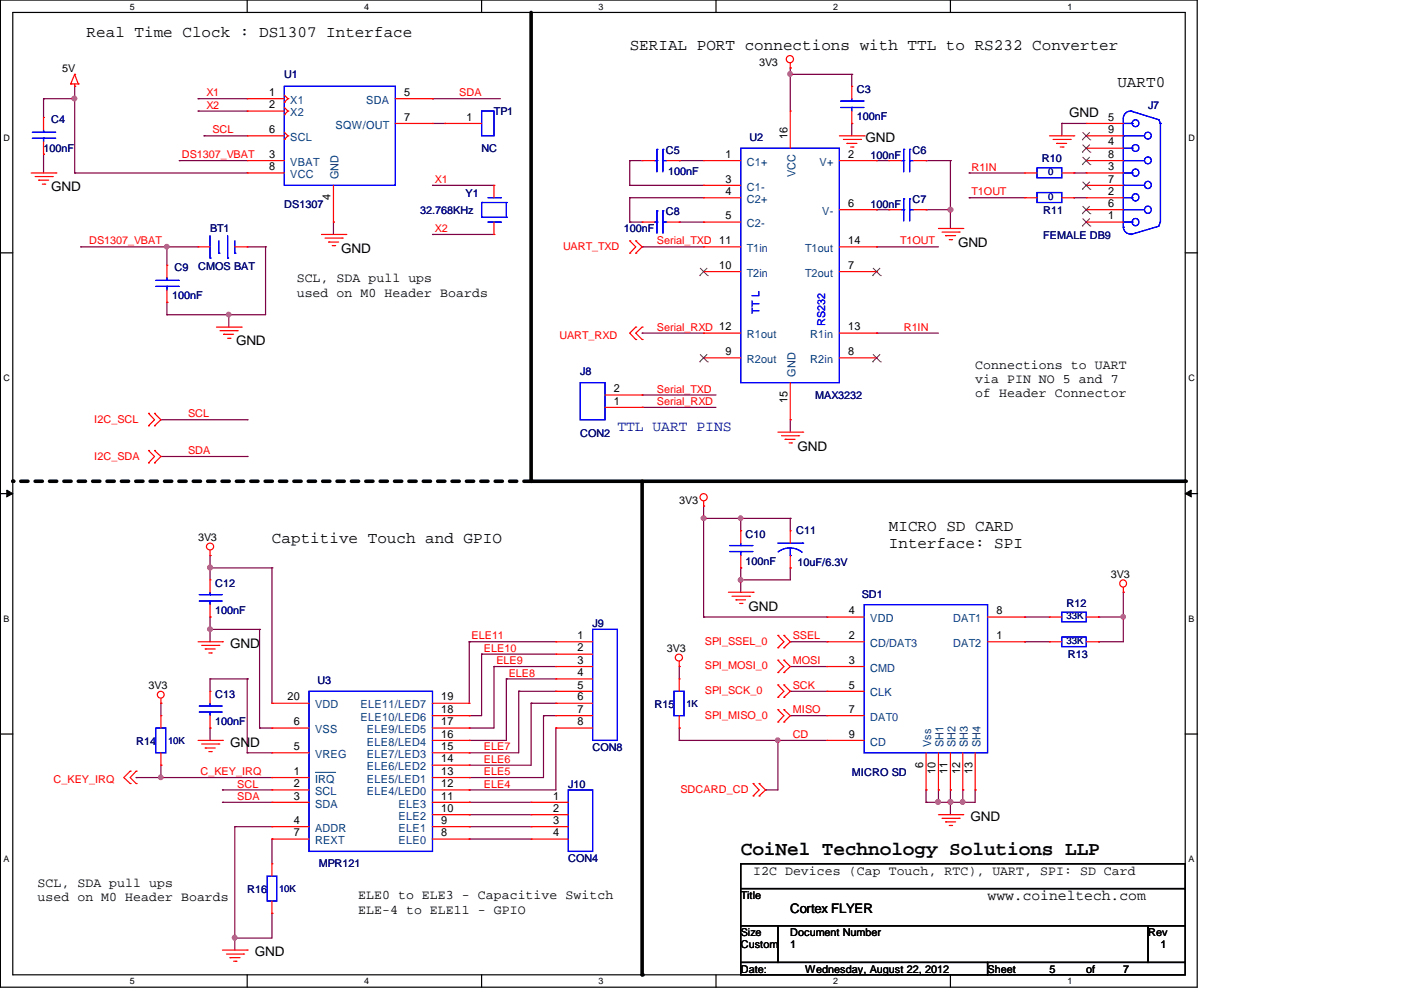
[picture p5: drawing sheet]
<svg xmlns="http://www.w3.org/2000/svg" width="297mm" height="210mm" viewBox="0 0 297 210" stroke-linecap="round" stroke-linejoin="round" font-family="sans-serif">
<path d="M.1 0h253.7v209.3h-253.7zM2.7 2.6h248.6v204.1h-248.6z" fill="none" stroke="#000" stroke-width=".25"/>
<g fill="#fff">
<path d="M27.5 .4h.9v2h-.9z"/>
<path d="M27.5 207h.9v2.1h-.9z"/>
</g>
<path d="M52.4 0v2.6M52.4 206.7v2.6" fill="none" stroke="#000" stroke-width=".25"/>
<g fill="#fff">
<path d="M77.2 .4h.9v2h-.9z"/>
<path d="M77.2 207h.9v2.1h-.9z"/>
</g>
<path d="M102.1 0v2.6M102.1 206.7v2.6" fill="none" stroke="#000" stroke-width=".25"/>
<g fill="#fff">
<path d="M126.9 .4h.9v2h-.9z"/>
<path d="M126.9 207h.9v2.1h-.9z"/>
</g>
<path d="M151.8 0v2.6M151.8 206.7v2.6" fill="none" stroke="#000" stroke-width=".25"/>
<g fill="#fff">
<path d="M176.6 .4h.9v2h-.9z"/>
<path d="M176.6 207h.9v2.1h-.9z"/>
</g>
<path d="M201.5 0v2.6M201.5 206.7v2.6" fill="none" stroke="#000" stroke-width=".25"/>
<g fill="#fff">
<path d="M226.3 .4h.9v2h-.9z"/>
<path d="M226.3 207h.9v2.1h-.9z"/>
<path d="M.8 28.1h1.2v2.1h-1.2z"/>
<path d="M252 28.1h1.2v2.1h-1.2z"/>
<path d="M.8 79.1h1.2v2h-1.2z"/>
<path d="M252 79.1h1.2v2h-1.2z"/>
</g>
<path d="M.1 53.6h2.6M251.3 53.6h2.6" fill="none" stroke="#000" stroke-width=".25"/>
<g fill="#fff">
<path d="M.8 130.1h1.1v2.1h-1.1z"/>
<path d="M252 130.1h1.2v2.1h-1.2z"/>
</g>
<path d="M.1 104.7h2.6M251.3 104.7h2.6" fill="none" stroke="#000" stroke-width=".25"/>
<path d="M1.4 103.9l1.3 .8-1.3 .6zM251.3 104.7l1.3-.8v1.4z" fill="#000" stroke="#000" stroke-width=".21"/>
<g fill="#fff">
<path d="M.8 181.1h1.1v2h-1.1z"/>
<path d="M252 181.1h1.2v2h-1.2z"/>
</g>
<path d="M.1 155.6h2.6M251.3 155.6h2.6M157.1 183.1h94.2v5.3h-94.2zM157.1 188.4h94.2v7.9h-94.2zM157.1 196.3h7.8v7.8h-7.8zM164.9 196.3h78.5v7.8h-78.5zM243.4 196.3h7.9v7.8h-7.9zM157.1 204.1h52.3v2.6h-52.3zM209.4 204.1h41.9v2.6h-41.9z" fill="none" stroke="#000" stroke-width=".25"/>
<path d="M112.6 2.6v99.4h138.7M136.1 102v104.7" fill="none" stroke="#000" stroke-width=".76"/>
<g fill="#000">
<circle cx="112.6" cy="102" r=".38"/>
<circle cx="251.3" cy="102" r=".38"/>
<circle cx="136.1" cy="206.7" r=".38"/>
</g>
<path d="M112.6 102h-109.9" fill="none" stroke="#000" stroke-width=".76" stroke-dasharray="1.5 1.5"/>
<circle cx="2.7" cy="102" r=".38" fill="#000" stroke-dasharray="1.5 1.5"/>
<g fill="none" stroke="#800040" stroke-width=".25">
<path d="M15.8 18.3h.1M15.8 18.3v18.4M167.6 15.8h.1M167.6 14.4h.1M167.6 14.4v9.2M167.6 15.8h13M180.6 15.8h.1M180.6 15.8v2.5M9.2 32.7h.1M9.2 20.9h.1M9.2 20.9v4M9.2 32.7v4"/>
<path d="M9.2 20.9h6.6M15.8 36.7h.1M15.8 20.9h.1M15.8 36.7h36.6M38 34.1h.1M38 34.1h14.4M42 20.9h.1M42 23.6h.1M42 20.9h10.4M42 23.6h10.4M43.3 28.8h.1M43.3 28.8h9.1"/>
<path d="M91.7 39.3h.1M91.7 20.9h.1M91.7 39.3h13M91.7 26.2h2.6M91.7 20.9h14.4M94.3 26.2h.1M133.5 39.3h.1M133.5 34.1h.1M133.5 39.3h15.7M133.5 34.1v5.2M133.5 34.1h2.6M144 34.1h.1"/>
<path d="M144 34.1h5.2M180.6 26.2h.1M180.6 26.2v2.6M185.8 34.1h.1M185.8 34.1h2.7M196.3 34.1h.1M196.3 34.1h5.2M201.5 34.1h.1M201.5 34.1v14.3M205.5 36.7h.1M205.5 36.7h11.8M225.1 26.2h.1"/>
<path d="M225.1 26.2v2.6M225.1 26.2h5.2M227.7 36.7h.1M227.7 36.7h2.6M17.1 52.3h.1M17.1 52.3h24.9M35.4 52.3h.1M35.4 52.3v3.9M52.4 52.3h.1M52.4 52.3h3.9M56.3 52.3h.1M56.3 52.3v14.4h-20.9"/>
<path d="M70.7 47.1h.1M70.7 47.1v2.6M91.7 49.7h.1M91.7 49.7h13M133.5 41.9h.1M133.5 47.1h.1M133.5 41.9h15.7M133.5 41.9v5.2M133.5 47.1h2.6M136.1 52.3h.1M136.1 52.3h13.1M144 47.1h.1"/>
<path d="M144 47.1h5.2M185.8 44.5h.1M185.8 52.3h.1M185.8 44.5h2.7M185.8 52.3h13.2M196.3 44.5h.1M196.3 44.5h5.2M201.5 44.5h.1M205.5 41.9h.1M205.5 41.9h11.8M227.7 41.9h.1M227.7 41.9h2.6"/>
<path d="M35.4 64.1h.1M35.4 66.7h.1M35.4 64.1v2.6M48.5 66.7h.1M48.5 66.7v2.7M136.1 70.6h.1M136.1 70.6h13.1M185.8 70.6h.1M185.8 70.6h13.2M34.1 89h18.3M34.1 96.8h18.3M52.4 89h.1"/>
<path d="M52.4 96.8h.1M136.1 86.4h.1M136.1 83.7h.1M136.1 86.4h15.7M136.1 83.7h15.7M167.6 89h.1M167.6 89v2.6M44.5 117.8h.1M44.5 117.8v5.2M149.2 109.9h.1M149.2 107.3h.1M149.2 109.9h18.4"/>
<path d="M149.2 107.3v23.5M157.1 109.9h.1M157.1 109.9v2.6M167.6 109.9h.1M167.6 109.9v2.6M44.5 120.4h.1M44.5 133.4h.1M44.5 130.8h.1M44.5 130.8v5.3M44.5 133.4h10.5M44.5 120.4h13.2M55 133.4h.1"/>
<path d="M55 133.4v21M57.7 120.4h.1M57.7 120.4v28.7M99.5 136.1h.1M99.5 136.1h18.4M99.5 136.1v13M102.1 138.7h.1M102.1 138.7v13h-2.6M102.1 138.7h15.8M149.2 130.8h.1M149.2 130.8h26.1M157.1 123h.1"/>
<path d="M157.1 120.4h.1M157.1 120.4v5.2M167.6 120.4h.1M167.6 136.1h.1M167.6 120.4v2.6h-10.5M167.6 136.1h7.7M217.3 130.8h.1M217.3 136.1h.1M217.3 130.8h5.2M217.3 136.1h5.2M232.9 130.8h.1M232.9 136.1h.1"/>
<path d="M232.9 130.8h5.3M238.2 125.6h.1M238.2 130.8h.1M238.2 125.6v10.5h-5.3M34.1 149.1h.1M34.1 149.1v2.6M44.5 154.4h.1M44.5 143.9h.1M44.5 143.9v2.7M44.5 154.4v2.6M44.5 143.9h7.9M52.4 143.9h.1"/>
<path d="M52.4 159.6h.1M52.4 143.9v15.7M52.4 159.6h5.3M55 154.4h.1M55 154.4h2.7M99.5 159.6h.1M99.5 157h.1M99.5 154.4h.1M99.5 151.7h.1M104.7 141.3h.1M104.7 141.3h13.2M104.7 141.3v13.1h-5.2"/>
<path d="M107.4 143.9h.1M107.4 143.9v13.1h-7.9M107.4 143.9h10.5M110 146.6h.1M110 146.6h7.9M110 146.6v13h-10.5M112.6 149.1h.1M112.6 149.1h5.3M112.6 149.1v13.1h-13.1M115.2 151.7h.1M115.2 151.7h2.7M115.2 151.7v13.2h-15.7"/>
<path d="M117.9 154.4h.1M117.9 154.4v13.1h-18.4M144 154.4h.1M144 141.3h.1M144 157h.1M144 141.3v2.6M144 154.4v2.6M144 157h31.3M164.9 157h.1M164.9 157v10.5h-2.6M167.6 141.3h.1M167.6 146.6h.1"/>
<path d="M167.6 151.7h.1M167.6 141.3h7.7M167.6 146.6h7.7M167.6 151.7h7.7M28.9 164.9h.1M28.9 164.9h28.8M34.1 164.9h.1M34.1 162.2h.1M34.1 162.2v2.7M47.2 167.5h.1M47.2 170.1h.1M47.2 170.1h10.5"/>
<path d="M47.2 167.5h10.5M49.8 175.3h.1M49.8 175.3h7.9M49.8 175.3v26.1M57.7 177.9h.1M57.7 177.9v5.2M99.5 170.1h.1M99.5 172.7h.1M99.5 175.3h.1M99.5 177.9h.1M99.5 167.5h.1M99.5 164.9h.1"/>
<path d="M99.5 162.2h.1M99.5 170.1h13.1M99.5 175.3h13.1M99.5 172.7h13.1M99.5 177.9h13.1M162.3 167.5h.1M196.3 170.1h.1M196.3 167.5h.1M196.3 167.5v2.6M199 167.5h.1M199 170.1h.1M199 167.5v2.6"/>
<path d="M201.5 170.1h.1M201.5 167.5h.1M201.5 167.5v5.2M204.1 170.1h.1M204.1 167.5h.1M204.1 167.5v2.6M206.8 167.5h.1M206.8 167.5v2.6h-10.5M49.8 198.9h.1M57.7 193.6h.1M57.7 193.6v5.3h-7.9"/>
</g>
<g fill="#f0f" stroke="#f0f" stroke-width=".25">
<circle cx="157" cy="123" r=".49"/>
<circle cx="164.9" cy="156.9" r=".47"/>
<circle cx="238.1" cy="130.8" r=".47"/>
<circle cx="204.1" cy="170" r=".49"/>
<circle cx="201.5" cy="170" r=".51"/>
<circle cx="149.2" cy="109.9" r=".49"/>
<circle cx="157" cy="109.9" r=".47"/>
<circle cx="167.5" cy="15.7" r=".49"/>
<circle cx="201.5" cy="44.5" r=".51"/>
<circle cx="35.3" cy="52.3" r=".47"/>
<circle cx="48.5" cy="66.7" r=".47"/>
<circle cx="198.9" cy="170" r=".51"/>
<circle cx="15.8" cy="20.9" r=".49"/>
<circle cx="44.5" cy="120.3" r=".51"/>
<circle cx="44.6" cy="133.4" r=".49"/>
<circle cx="34.1" cy="164.8" r=".47"/>
<circle cx="49.7" cy="198.8" r=".49"/>
</g>
<g fill="none" stroke="#f00" stroke-width=".25">
<path d="M15 17.8h.1M15 17.8h1.6M15.8 18.3h.1M15.8 15.8h.1M15.8 17.8v.5M15.8 15.8l-.8 2M15.8 15.8l.8 2M16.6 17.8h.1M167.6 14.4h.1M167.6 13.4v1M180.6 18.3h.1M180.6 18.3v2.6"/>
<path d="M6.6 36.7h5.3M7.5 37.4h3.6M8.2 38.2h.1M8.2 38.2h2.1M9 39h.5M9.2 24.9h.1M9.2 32.7h.1M9.2 24.9v2.6M9.2 30.1v2.6M9.5 39h.1M11.1 37.4h.1M11.9 36.7h.1"/>
<path d="M52.4 20.9h.1M52.4 23.6h.1M52.4 28.8h.1M52.4 34.1h.1M52.4 36.7h.1M52.4 28.8h7.9M52.4 36.7h7.9M52.4 34.1h7.9M52.4 20.9h7.9M52.4 23.6h7.9M60.3 21.7h.1M60.3 24.3h.1"/>
<path d="M60.3 29.6h.1M60.3 20.2l.7 .7M60.3 22.8l.7 .8M60.3 28l.7 .8M61 20.9h.1M61 23.6h.1M61 28.8h.1M61 20.9l-.7 .8M61 23.6l-.7 .7M61 28.8l-.7 .8M70.7 39.3v7.8M83.8 26.2h7.9"/>
<path d="M83.8 20.9h7.9M91.7 26.2h.1M91.7 20.9h.1M94.3 26.2h.1M94.3 26.2h7.8M104.7 39.3h.1M104.7 39.3v2.6M136.1 34.1h.1M136.1 34.1h2.7M141.4 34.1h2.6M144 34.1h.1M149.2 34.1h.1"/>
<path d="M149.2 39.3h.1M149.2 34.1h7.9M149.2 39.3h7.9M167.6 23.6h.1M167.6 23.6v7.8M178 28.8h5.2M178 34.1h7.8M178.8 29.6h3.7M179.6 30.4h.1M179.6 30.4h2.1M180.3 31.2h.5M180.6 26.2h.1"/>
<path d="M180.6 23.6v2.6M180.8 31.2h.1M182.5 29.6h.1M183.2 28.8h.1M185.8 34.1h.1M188.5 34.1h.1M188.5 34.1h2.6M193.7 34.1h2.6M196.3 34.1h.1M217.3 36.7h.1M217.3 36.7h2.6M222.5 28.8h5.2"/>
<path d="M223.3 29.6h3.6M224 30.4h.1M224 30.4h2.1M224.8 31.2h.6M225.1 36.7h2.6M225.4 31.2h.1M226.9 29.6h.1M227.7 28.8h.1M227.7 36.7h.1M230.3 26.2h.1M230.3 28.8h.1M230.3 31.4h.1"/>
<path d="M230.3 34.1h.1M230.3 36.7h.1M230.3 39.3h.1M230.3 28.8h7.9M230.3 36.7h7.9M230.3 26.2h7.9M230.3 31.4h7.9M230.3 34.1h7.9M230.3 39.3h7.9M35.4 56.2h.1M35.4 56.2v2.7M42 52.3h.1"/>
<path d="M42 52.3h2.5M49.8 52.3h2.6M52.4 52.3h.1M68.2 49.7h5.1M68.9 50.5h3.7M69.7 51.3h.1M69.7 51.3h2.1M70.4 52.1h.6M70.7 47.1h.1M71 52.1h.1M72.6 50.5h.1M73.3 49.7h.1"/>
<path d="M104.7 49.7h.1M104.7 47.1v2.6M133.5 51.1h.1M133.5 53.7h.1M133.5 51.1l1.3 1.2-1.3 1.4M134.8 53.7h.1M134.8 51.1h.1M134.8 51.1l1.3 1.2-1.3 1.4M136.1 47.1h.1M136.1 47.1h2.7M141.4 47.1h2.6M144 47.1h.1"/>
<path d="M149.2 41.9h.1M149.2 47.1h.1M149.2 52.3h.1M149.2 57.6h.1M149.2 41.9h7.9M149.2 47.1h7.9M149.2 52.3h7.9M149.2 57.6h7.9M178 44.5h7.8M178 52.3h7.8M178 57.6h7.8M185.8 44.5h.1"/>
<path d="M185.8 52.3h.1M185.8 57.6h.1M188.5 44.5h.1M188.5 44.5h2.6M193.7 44.5h2.6M196.3 44.5h.1M199 48.4h5.1M199.7 49.2h3.7M200.5 50h.1M200.5 50h2.1M201.3 50.8h.5M201.8 50.8h.1"/>
<path d="M203.4 49.2h.1M204.1 48.4h.1M217.3 41.9h.1M217.3 41.9h2.6M225.1 41.9h2.6M227.7 41.9h.1M230.3 41.9h.1M230.3 44.5h.1M230.3 47.1h.1M230.3 41.9h7.9M230.3 44.5h7.9M230.3 47.1h7.9"/>
<path d="M35.4 64.1h.1M35.4 61.5v2.6M45.9 69.4h5.2M46.7 70.1h3.6M47.4 70.9h.1M47.4 70.9h2.1M48.3 71.7h.5M48.8 71.7h.1M50.3 70.1h.1M51.1 69.4h.1M134.8 69.4h.1M134.8 72h.1"/>
<path d="M134.8 69.4l-1.3 1.2 1.3 1.4M136.1 69.4h.1M136.1 72h.1M136.1 69.4l-1.3 1.2 1.3 1.4M149.2 70.6h.1M149.2 75.9h.1M149.2 70.6h7.9M149.2 75.9h7.9M178 70.6h7.8M178 75.9h7.8M185.8 70.6h.1M185.8 75.9h.1"/>
<path d="M31.5 87.6h.1M31.5 90.3h.1M31.5 95.5h.1M31.5 98.1h.1M31.5 87.6l1.3 1.4-1.3 1.3M31.5 95.5l1.3 1.3-1.3 1.3M32.8 90.3h.1M32.8 87.6h.1M32.8 98.1h.1M32.8 95.5h.1M32.8 87.6l1.3 1.4-1.3 1.3M32.8 95.5l1.3 1.3-1.3 1.3"/>
<path d="M128.3 86.4h7.8M128.3 83.7h7.8M136.1 86.4h.1M136.1 83.7h.1M164.9 91.6h5.3M165.7 92.4h3.6M166.5 93.1h.1M166.5 93.1h2.1M167.3 93.9h.5M167.6 89h.1M167.6 81.1v7.9M167.8 93.9h.1"/>
<path d="M169.3 92.4h.1M170.2 91.6h.1M44.5 117.8h.1M44.5 116.7v1.1M149.2 107.3h.1M149.2 106.3v1M157.1 112.5h.1M157.1 112.5v2.7M157.1 117.8v2.6M167.6 112.5h.1M167.6 112.5v2.7M167.6 117.8v2.6"/>
<path d="M42 136.1h5.2M42.8 136.8h3.6M43.5 137.6h.1M43.5 137.6h2.1M44.3 138.4h.5M44.5 123h.1M44.5 130.8h.1M44.5 123v2.6M44.5 128.2v2.6M44.8 138.4h.1M46.4 136.8h.1M47.2 136.1h.1"/>
<path d="M117.9 136.1h.1M117.9 138.7h.1M117.9 136.1h7.7M117.9 138.7h7.7M154.4 125.6h5.3M155.2 126.4h3.7M156 127.2h.1M156 127.2h2.1M156.8 127.9h.5M157.1 120.4h.1M157.3 127.9h.1M158.9 126.4h.1"/>
<path d="M159.7 125.6h.1M164.9 134.7h.1M164.9 137.3h.1M164.9 140h.1M164.9 134.7l1.3 1.4-1.3 1.2M164.9 140l1.3 1.3-1.3 1.3M166.2 137.3h.1M166.2 134.7h.1M166.2 140h.1M166.2 134.7l1.4 1.4-1.4 1.2M166.2 140l1.4 1.3-1.4 1.3M167.6 120.4h.1"/>
<path d="M175.3 136.1h.1M175.3 130.8h.1M175.3 136.1h7.9M175.3 130.8h7.9M209.4 136.1h7.9M209.4 130.8h7.9M217.3 130.8h.1M217.3 136.1h.1M222.5 136.1h.1M222.5 130.8h.1M222.5 136.1h2.6M222.5 130.8h2.6"/>
<path d="M230.3 136.1h2.6M230.3 130.8h2.6M232.9 136.1h.1M232.9 130.8h.1M238.2 125.6h.1M238.2 124.6v1M34.1 149.1h.1M34.1 151.7h.1M34.1 148.1v1M34.1 151.7v2.7M34.1 159.6v2.6M42 157h5.2"/>
<path d="M42.8 157.7h3.6M43.5 158.6h.1M43.5 158.6h2.1M44.3 159.4h.5M44.5 146.6h.1M44.5 154.4h.1M44.5 146.6v2.5M44.5 151.7v2.7M44.8 159.4h.1M46.4 157.7h.1M47.2 157h.1M57.7 149.1h.1"/>
<path d="M57.7 154.4h.1M57.7 159.6h.1M57.7 149.1h7.8M57.7 154.4h7.8M57.7 159.6h7.8M91.7 157h7.8M91.7 149.1h7.8M91.7 154.4h7.8M91.7 159.6h7.8M91.7 151.7h7.8M99.5 159.6h.1M99.5 157h.1"/>
<path d="M99.5 154.4h.1M99.5 151.7h.1M99.5 149.1h.1M117.9 141.3h.1M117.9 143.9h.1M117.9 146.6h.1M117.9 149.1h.1M117.9 151.7h.1M117.9 154.4h.1M117.9 149.1h7.7M117.9 154.4h7.7M117.9 151.7h7.7"/>
<path d="M117.9 141.3h7.7M117.9 146.6h7.7M117.9 143.9h7.7M144 141.3h.1M144 154.4h.1M144 143.9h.1M144 140.2v1.1M144 143.9v2.7M144 151.7v2.7M164.9 142.6h.1M164.9 145.2h.1M164.9 147.8h.1"/>
<path d="M164.9 150.5h.1M164.9 153.1h.1M164.9 145.2l1.3 1.4-1.3 1.2M164.9 150.5l1.3 1.2-1.3 1.4M166.2 142.6h.1M166.2 147.8h.1M166.2 145.2h.1M166.2 153.1h.1M166.2 150.5h.1M166.2 145.2l1.4 1.4-1.4 1.2M166.2 150.5l1.4 1.2-1.4 1.4M175.3 141.3h.1"/>
<path d="M175.3 146.6h.1M175.3 151.7h.1M175.3 157h.1M175.3 157h7.9M175.3 151.7h7.9M175.3 141.3h7.9M175.3 146.6h7.9M196.3 159.6v7.9M199 159.6v7.9M201.5 159.6v7.9M204.1 159.6v7.9M206.8 159.6v7.9"/>
<path d="M27.6 163.5h.1M27.6 166.1h.1M27.6 163.5l-1.4 1.4 1.4 1.2M28.9 163.5h.1M28.9 166.1h.1M28.9 163.5l-1.3 1.4 1.3 1.2M34.1 162.2h.1M57.7 164.9h.1M57.7 167.5h.1M57.7 170.1h.1M57.7 175.3h.1M57.7 177.9h.1"/>
<path d="M57.7 164.9h7.8M57.7 167.5h7.8M57.7 170.1h7.8M57.7 175.3h7.8M57.7 177.9h7.8M91.7 172.7h7.8M91.7 164.9h7.8M91.7 167.5h7.8M91.7 170.1h7.8M91.7 175.3h7.8M91.7 177.9h7.8M91.7 162.2h7.8"/>
<path d="M99.5 177.9h.1M99.5 175.3h.1M99.5 170.1h.1M99.5 172.7h.1M99.5 167.5h.1M99.5 164.9h.1M99.5 162.2h.1M112.6 170.1h.1M112.6 172.7h.1M112.6 175.3h.1M112.6 177.9h.1M112.6 172.7h7.9"/>
<path d="M112.6 170.1h7.9M112.6 175.3h7.9M112.6 177.9h7.9M159.7 166.1h.1M159.7 168.8h.1M159.7 166.1l1.3 1.4-1.3 1.3M161 168.8h.1M161 166.1h.1M161 166.1l1.3 1.4-1.3 1.3M196.3 167.5h.1M199 167.5h.1M199 172.7h5.1"/>
<path d="M199.7 173.5h3.7M200.5 174.3h.1M200.5 174.3h2.1M201.3 175h.5M201.5 167.5h.1M201.8 175h.1M203.4 173.5h.1M204.1 172.7h.1M204.1 167.5h.1M206.8 167.5h.1M57.7 193.6h.1M57.7 183.1h.1"/>
<path d="M57.7 183.1v2.7M57.7 191v2.6M47.2 201.4h5.2M48 202.3h3.6M48.8 203h.1M48.8 203h2.1M49.5 203.8h.5M50 203.8h.1M51.6 202.3h.1M52.4 201.4h.1"/>
<circle cx="167.5" cy="12.5" r=".76"/>
<circle cx="44.6" cy="115.9" r=".75"/>
<circle cx="149.2" cy="105.4" r=".76"/>
<circle cx="144" cy="139.4" r=".75"/>
<circle cx="238.1" cy="123.7" r=".74"/>
<circle cx="34.1" cy="147.3" r=".72"/>
</g>
<g fill="none" stroke="#00f" stroke-width=".25">
<path d="M60.3 18.3h23.5v21h-23.5zM6.9 29.3h4.7M6.9 28h4.7M9.2 28h.1M9.2 29.3h.1M9.2 27.5v.5M9.2 29.3v.8M11.6 29.3h.1M11.6 28h.1M102.1 23.6h2.6v5.2h-2.6zM138.8 34.1h.5M139.3 34.1h.1"/>
<path d="M139.3 31.7h.1M139.3 31.7v4.7M140.5 31.7h.1M140.5 34.1h.1M140.5 34.1h.9M140.5 31.7v4.7M157.1 31.4h20.9v49.7h-20.9zM178.2 22.8h4.8M178.2 21.4h4.8M180.6 21.4h.1M180.6 22.8h.1M180.6 20.9v.5"/>
<path d="M180.6 22.8v.8M183 22.8h.1M183 21.4h.1M191.1 34.1h.5M191.6 34.1h.1M191.6 31.7h.1M191.6 31.7v4.7M192.9 31.7h.1M192.9 34.1h.1M192.9 34.1h.8M192.9 31.7v4.7M219.9 35.6h5.2v2.1h-5.2z"/>
<path d="M238.2 28.8h.1M238.2 34.1h.1M238.2 39.3h.1M238.2 26.2h1.8M238.2 28.8h4.5M238.2 31.4h1.8M238.2 34.1h4.5M238.2 36.7h1.8M238.2 39.3h4.5M239.8 23.6h.1M239.8 23.6a1.53 1.53 0 0 0-1.6 1.6v23M239.8 23.6l6 1.8"/>
<path d="M240 26.2h.1M240 31.4h.1M240 36.7h.1M245.7 25.5l.3 .7M246 26.2h.1M246 26.2v20.9M33 59.5h4.8M35.4 59.5h.1M35.4 58.9v.6M37.8 59.5h.1M44.5 54.7h.1M44.5 50v4.7"/>
<path d="M46.4 53.7h.1M46.4 51.1v2.6M48.3 54.7h.1M48.3 50v4.7M49.8 53.7h.1M49.8 51.1v2.6M102.1 42.9h.1M102.1 46.1h.1M102.1 46.1h5.3M102.1 42.9h5.3M102.1 42.9v3.2M103.5 41.9h2.6"/>
<path d="M103.5 47.1h2.6M106.1 47.1h.1M106.1 41.9h.1M107.4 46.1h.1M107.4 42.9h.1M107.4 42.9v3.2M138.8 47.1h.5M139.3 47.1h.1M139.3 44.7h.1M139.3 44.7v4.8M140.5 44.7h.1M140.5 47.1h.1"/>
<path d="M140.5 47.1h.9M140.5 44.7v4.8M191.1 44.5h.5M191.6 44.5h.1M191.6 42.2h.1M191.6 42.2v4.6M192.9 42.2h.1M192.9 44.5h.1M192.9 44.5h.8M192.9 42.2v4.6M219.9 40.8h5.2v2.1h-5.2zM238.2 44.5h.1"/>
<path d="M238.2 48.2h.1M238.2 48.2a1.53 1.53 0 0 0 1.6 1.4M238.2 41.9h1.8M238.2 44.5h4.5M238.2 47.1h1.8M239.8 49.7h.1M240 41.9h.1M240 47.1h.1M245.8 47.9l-6 1.8M246 47.1l-.3 .7M33 60.7h4.8M35.4 60.7h.1"/>
<path d="M35.4 60.7v.8M37.8 60.7h.1M123 81.1h5.3v7.9h-5.3zM154.7 116.9h4.7M154.7 115.7h4.7M157.1 115.7h.1M157.1 116.9h.1M157.1 115.2v.5M157.1 116.9v.9M159.4 116.9h.1M159.4 115.7h.1M164.9 115.2h5.3"/>
<path d="M167.6 117.8h.1M167.6 116.2l1.5 .3 1 .6M167.6 116.2l-1.2 .1-1.4 .7M167.6 116.2v1.6M170.2 115.2h.1M42.2 127.4h4.7M42.2 126.1h4.7M44.5 126.1h.1M44.5 127.4h.1M44.5 125.6v.5M44.5 127.4v.8M46.9 127.4h.1"/>
<path d="M46.9 126.1h.1M125.6 133.4h5.3v23.6h-5.3zM183.2 128.2h26.2v31.4h-26.2zM225.1 135.1h5.2v2h-5.2zM225.1 129.8h5.2v2h-5.2zM33 154.4h2.1v5.2h-2.1zM42.2 151h4.7M42.2 149.7h4.7M44.5 149.7h.1M44.5 151h.1M44.5 149.1v.6M44.5 151v.7"/>
<path d="M46.9 151h.1M46.9 149.7h.1M65.5 146.6h26.2v33.9h-26.2zM142.9 146.6h2.1v5.1h-2.1zM120.5 167.5h5.1v13h-5.1zM56.6 185.8h2.1v5.2h-2.1z"/>
<circle cx="240.7" cy="36.6" r=".74"/>
<circle cx="240.7" cy="26.1" r=".72"/>
<circle cx="240.7" cy="31.4" r=".72"/>
<circle cx="243.4" cy="39.2" r=".74"/>
<circle cx="243.4" cy="28.8" r=".72"/>
<circle cx="243.4" cy="34" r=".72"/>
<circle cx="240.7" cy="41.8" r=".74"/>
<circle cx="240.7" cy="47.1" r=".74"/>
<circle cx="243.4" cy="44.5" r=".74"/>
</g>
<g fill="none" stroke="#804000" stroke-width=".21">
<path d="M229.4 29.6h.1M229.4 32.3h.1M229.4 34.9h.1M229.5 28l1.6 1.6M229.5 30.7l1.6 1.6M229.5 33.3l1.6 1.6M229.5 38.5l1.6 1.6M231.1 28l-1.7 1.6M231.1 30.7l-1.7 1.6M231.1 33.3l-1.7 1.6M231.1 38.5l-1.7 1.6M231.1 29.6h.1"/>
<path d="M231.1 32.3h.1M231.1 34.9h.1M148.3 58.4h.1M148.4 56.8l1.6 1.6M149.9 56.8l-1.6 1.6M150 58.4h.1M185 58.4h.1M185.1 56.8l1.6 1.6M186.6 56.8l-1.6 1.6M186.7 58.4h.1M229.4 40.1h.1M229.4 45.3h.1"/>
<path d="M229.4 47.9h.1M229.5 43.7l1.6 1.6M229.5 46.3l1.6 1.6M231.1 43.7l-1.7 1.6M231.1 46.3l-1.7 1.6M231.1 40.1h.1M231.1 45.3h.1M231.1 47.9h.1M148.3 76.7h.1M148.4 75.1l1.6 1.6M149.9 75.1l-1.6 1.6M150 76.7h.1"/>
<path d="M185 76.7h.1M185.1 75.1l1.6 1.6M186.6 75.1l-1.6 1.6M186.7 76.7h.1"/>
</g>
<path d="M66.8 163.8h4.2M71 163.8h.1" fill="none" stroke="#004080" stroke-width=".21"/>
<text font-size="4.1" x="157.1" y="181.3">CoiNel Technology Solutions LLP</text>
<g font-size="3.4">
<text x="18.4" y="7.9">Real Time Clock : DS1307 Interface</text>
<text x="133.5" y="10.5">SERIAL PORT connections with TTL to RS232 Converter</text>
<text x="236.9" y="18.4">UART0</text>
<text x="188.5" y="112.5">MICRO SD CARD</text>
<text x="57.7" y="115.2">Captitive Touch and GPIO</text>
<text x="188.5" y="116.1">Interface: SPI</text>
</g>
<text font-size="3.1" fill="#000080" x="130.9" y="91.5">TTL UART PINS</text>
<text font-size="3.1" x="209.4" y="190.9">www.coineltech.com</text>
<g font-size="2.8">
<text x="226.7" y="24.9">GND</text>
<text x="183.5" y="30.2">GND</text>
<text x="10.8" y="40.6">GND</text>
<text x="72.3" y="53.7">GND</text>
<text x="203.1" y="52.3">GND</text>
<text x="62.9" y="59.9">SCL, SDA pull ups</text>
<text x="62.9" y="62.9">used on M0 Header Boards</text>
<text x="50" y="73.3">GND</text>
<text x="206.8" y="78.2">Connections to UART</text>
<text x="206.8" y="81.2">via PIN NO 5 and 7</text>
<text x="206.8" y="84.3">of Header Connector</text>
<text x="169.1" y="95.5">GND</text>
<text x="158.7" y="129.6">GND</text>
<text x="48.8" y="137.3">GND</text>
<text x="48.8" y="158.3">GND</text>
<text x="205.7" y="174">GND</text>
<text x="159.7" y="185.4">I2C Devices (Cap Touch, RTC), UART, SPI: SD Card</text>
<text x="8" y="188.1">SCL, SDA pull ups</text>
<text x="8" y="191.1">used on M0 Header Boards</text>
<text x="75.9" y="190.7">ELE0 to ELE3 - Capacitive Switch</text>
<text x="75.9" y="193.7">ELE-4 to ELE11 - GPIO</text>
<text x="167.6" y="193.6">Cortex FLYER</text>
<text x="54" y="202.8">GND</text>
</g>
<g font-size="2.4">
<text x="57.1" y="20.3">1</text>
<text x="57.1" y="23">2</text>
<text x="85.7" y="20.3">5</text>
<text x="57.1" y="28.2">6</text>
<text x="85.7" y="25.6">7</text>
<text x="98.9" y="25.6">1</text>
<text x="167" y="29.6" transform="rotate(-90 167 29.6)">16</text>
<text x="234.9" y="25.6">5</text>
<text x="234.9" y="28.2">9</text>
<text x="57.1" y="33.5">3</text>
<text x="153.8" y="33.5">1</text>
<text x="179.8" y="33.5">2</text>
<text x="234.9" y="30.8">4</text>
<text x="234.9" y="33.5">8</text>
<text x="57.1" y="36.1">8</text>
<text x="153.8" y="38.7">3</text>
<text x="153.8" y="41.3">4</text>
<text x="234.9" y="36.1">3</text>
<text x="234.9" y="38.7">7</text>
<text x="234.9" y="41.3">2</text>
<text x="70.1" y="42.4" transform="rotate(-90 70.1 42.4)">4</text>
<text x="153.8" y="46.5">5</text>
<text x="179.8" y="43.9">6</text>
<text x="234.9" y="43.9">6</text>
<text x="234.9" y="46.5">1</text>
<text x="179.8" y="51.7">14</text>
<text x="152.5" y="57">10</text>
<text x="179.8" y="57">7</text>
<text x="179.8" y="70">13</text>
<text x="153.8" y="75.3">9</text>
<text x="179.8" y="75.3">8</text>
<text x="130.1" y="83.2">2</text>
<text x="130.1" y="85.8">1</text>
<text x="167" y="85.5" transform="rotate(-90 167 85.5)">15</text>
<text x="180" y="130.2">4</text>
<text x="211.2" y="130.2">8</text>
<text x="122.4" y="135.5">1</text>
<text x="180" y="135.5">2</text>
<text x="211.2" y="135.5">1</text>
<text x="122.4" y="138.1">2</text>
<text x="122.4" y="140.7">3</text>
<text x="122.4" y="143.4">4</text>
<text x="180" y="140.7">3</text>
<text x="61" y="148.5">20</text>
<text x="93.6" y="148.5">19</text>
<text x="122.4" y="146">5</text>
<text x="122.4" y="148.5">6</text>
<text x="180" y="146">5</text>
<text x="62.3" y="153.8">6</text>
<text x="93.6" y="153.8">17</text>
<text x="93.6" y="151.1">18</text>
<text x="122.4" y="151.1">7</text>
<text x="122.4" y="153.8">8</text>
<text x="180" y="151.1">7</text>
<text x="62.3" y="159">5</text>
<text x="93.6" y="161.6">14</text>
<text x="93.6" y="159">15</text>
<text x="93.6" y="156.4">16</text>
<text x="180" y="156.4">9</text>
<text x="62.3" y="164.3">1</text>
<text x="62.3" y="166.9">2</text>
<text x="93.6" y="166.9">12</text>
<text x="93.6" y="164.3">13</text>
<text x="195.7" y="162.7" transform="rotate(-90 195.7 162.7)">6</text>
<text x="198.4" y="164" transform="rotate(-90 198.4 164)">10</text>
<text x="200.9" y="164" transform="rotate(-90 200.9 164)">11</text>
<text x="203.5" y="164" transform="rotate(-90 203.5 164)">12</text>
<text x="206.2" y="164" transform="rotate(-90 206.2 164)">13</text>
<text x="62.3" y="169.5">3</text>
<text x="93.6" y="169.5">11</text>
<text x="93.6" y="172.1">10</text>
<text x="117.3" y="169.5">1</text>
<text x="117.3" y="172.1">2</text>
<text x="62.3" y="174.7">4</text>
<text x="62.3" y="177.3">7</text>
<text x="93.6" y="177.3">8</text>
<text x="93.6" y="174.7">9</text>
<text x="117.3" y="174.7">3</text>
<text x="117.3" y="177.3">4</text>
</g>
<g font-size="2.4" fill="#004080">
<text x="61.6" y="22">X1</text>
<text x="77.6" y="22">SDA</text>
<text x="61.6" y="24.7">X2</text>
<text x="61.6" y="29.9">SCL</text>
<text x="71.1" y="27.3">SQW/OUT</text>
<text x="61.6" y="35.2">VBAT</text>
<text x="158.3" y="35.2">C1+</text>
<text x="173.7" y="35.2">V+</text>
<text x="61.6" y="37.8">VCC</text>
<text x="71.8" y="38" transform="rotate(-90 71.8 38)">GND</text>
<text x="158.3" y="40.4">C1-</text>
<text x="168.7" y="37.6" transform="rotate(-90 168.7 37.6)">VCC</text>
<text x="158.3" y="43">C2+</text>
<text x="174.3" y="45.6">V-</text>
<text x="158.3" y="48.2">C2-</text>
<text x="158.3" y="53.4">T1in</text>
<text x="170.7" y="53.4">T1out</text>
<text x="158.3" y="58.7">T2in</text>
<text x="170.7" y="58.7">T2out</text>
<text x="158.3" y="71.7">R1out</text>
<text x="171.8" y="71.7">R1in</text>
<text x="158.3" y="77">R2out</text>
<text x="171.8" y="77">R2in</text>
<text x="168.7" y="79.9" transform="rotate(-90 168.7 79.9)">GND</text>
<text x="184.5" y="131.9">VDD</text>
<text x="202.1" y="131.9">DAT1</text>
<text x="184.5" y="137.2">CD/DAT3</text>
<text x="202.1" y="137.2">DAT2</text>
<text x="184.5" y="142.4">CMD</text>
<text x="184.5" y="147.7">CLK</text>
<text x="66.8" y="150.2">VDD</text>
<text x="66.8" y="155.5">VSS</text>
<text x="76.5" y="152.8">ELE10/LED6</text>
<text x="76.5" y="150.2">ELE11/LED7</text>
<text x="77.8" y="155.5">ELE9/LED5</text>
<text x="184.5" y="152.8">DAT0</text>
<text x="66.8" y="160.7">VREG</text>
<text x="77.8" y="160.7">ELE7/LED3</text>
<text x="77.8" y="158.1">ELE8/LED4</text>
<text x="184.5" y="158.1">CD</text>
<text x="197.4" y="158.3" transform="rotate(-90 197.4 158.3)">Vss</text>
<text x="200.1" y="158.3" transform="rotate(-90 200.1 158.3)">SH1</text>
<text x="202.6" y="158.3" transform="rotate(-90 202.6 158.3)">SH2</text>
<text x="205.2" y="158.3" transform="rotate(-90 205.2 158.3)">SH3</text>
<text x="207.9" y="158.3" transform="rotate(-90 207.9 158.3)">SH4</text>
<text x="66.8" y="166">IRQ</text>
<text x="77.8" y="166">ELE5/LED1</text>
<text x="77.8" y="163.3">ELE6/LED2</text>
<text x="66.8" y="168.6">SCL</text>
<text x="66.8" y="171.2">SDA</text>
<text x="77.8" y="168.6">ELE4/LED0</text>
<text x="84.5" y="171.2">ELE3</text>
<text x="84.5" y="173.8">ELE2</text>
<text x="66.8" y="176.4">ADDR</text>
<text x="66.8" y="179">REXT</text>
<text x="84.5" y="179">ELE0</text>
<text x="84.5" y="176.4">ELE1</text>
</g>
<g font-size="2.3">
<text x="13.2" y="15.3">5V</text>
<text x="161" y="14">3V3</text>
<text x="144" y="106.9">3V3</text>
<text x="42" y="114.7">3V3</text>
<text x="235.5" y="122.6">3V3</text>
<text x="141.4" y="138.3">3V3</text>
<text x="31.5" y="146.1">3V3</text>
<text x="157.1" y="190.6">Title</text>
<text x="157.1" y="198.5">Size</text>
<text x="157.1" y="201.1">Custom</text>
<text x="167.6" y="198.5">Document Number</text>
<text x="167.6" y="201.1">1</text>
<text x="243.4" y="198.5">Rev</text>
<text x="246" y="201.1">1</text>
<text x="157.1" y="206.3">Date:</text>
<text x="170.7" y="206.3">Wednesday, August 22, 2012</text>
<text x="209.4" y="206.3">Sheet</text>
<text x="222.5" y="206.3">5</text>
<text x="230.3" y="206.3">of</text>
<text x="238.2" y="206.3">7</text>
</g>
<g font-size="2.3" fill="#000080">
<text x="60.3" y="16.6">U1</text>
<text x="181.7" y="19.7">C3</text>
<text x="243.4" y="23.1">J7</text>
<text x="10.8" y="26">C4</text>
<text x="104.7" y="24.5">TP1</text>
<text x="158.9" y="30">U2</text>
<text x="181.7" y="25.5">100nF</text>
<text x="9.2" y="32.3">100nF</text>
<text x="102.1" y="32.3">NC</text>
<text x="141.1" y="32.6">C5</text>
<text x="184.6" y="33.6">100nF</text>
<text x="193.5" y="32.6">C6</text>
<text x="220.9" y="34.4">R10</text>
<text x="98.7" y="41.8">Y1</text>
<text x="141.6" y="37">100nF</text>
<text x="60.3" y="44.1">DS1307</text>
<text x="89.1" y="45.4">32.768KHz</text>
<text x="141.1" y="45.6">C8</text>
<text x="184.6" y="44.1">100nF</text>
<text x="193.5" y="43">C7</text>
<text x="221.1" y="45.4">R11</text>
<text x="44.5" y="49.3">BT1</text>
<text x="132.2" y="49.3">100nF</text>
<text x="221.1" y="50.6">FEMALE DB9</text>
<text x="37" y="57.4">C9</text>
<text x="42" y="57.2">CMOS BAT</text>
<text x="36.5" y="63.4">100nF</text>
<text x="123" y="79.4">J8</text>
<text x="172.8" y="84.6">MAX3232</text>
<text x="123" y="92.7">CON2</text>
<text x="158.1" y="114">C10</text>
<text x="168.8" y="113.1">C11</text>
<text x="158.1" y="119.7">100nF</text>
<text x="169.1" y="120">10uF/6.3V</text>
<text x="45.6" y="124.4">C12</text>
<text x="45.6" y="130.1">100nF</text>
<text x="182.7" y="126.8">SD1</text>
<text x="226.1" y="128.6">R12</text>
<text x="125.6" y="133">J9</text>
<text x="226.4" y="139.5">R13</text>
<text x="45.6" y="147.9">C13</text>
<text x="67.3" y="145">U3</text>
<text x="45.6" y="153.7">100nF</text>
<text x="138.8" y="150">R15</text>
<text x="28.9" y="157.9">R14</text>
<text x="125.6" y="159.2">CON8</text>
<text x="120.5" y="167.1">J10</text>
<text x="180.6" y="164.4">MICRO SD</text>
<text x="67.6" y="183.8">MPR121</text>
<text x="120.5" y="182.7">CON4</text>
<text x="52.4" y="189.2">R16</text>
</g>
<g font-size="2.3" fill="#f00">
<text x="43.8" y="20.4">X1</text>
<text x="43.8" y="23">X2</text>
<text x="97.4" y="20.4">SDA</text>
<text x="45" y="28.3">SCL</text>
<text x="38.5" y="33.5">DS1307_VBAT</text>
<text x="92.2" y="38.8">X1</text>
<text x="206" y="36.2">R1IN</text>
<text x="206" y="41.4">T1OUT</text>
<text x="18.9" y="51.8">DS1307_VBAT</text>
<text x="92.2" y="49.2">X2</text>
<text x="119.4" y="53">UART_TXD</text>
<text x="139.3" y="51.8">Serial_TXD 11</text>
<text x="190.8" y="51.8">T1OUT</text>
<text x="118.6" y="71.8">UART_RXD</text>
<text x="139.3" y="70.1">Serial_RXD 12</text>
<text x="191.6" y="70.1">R1IN</text>
<text x="139.3" y="83.2">Serial_TXD</text>
<text x="20" y="89.6">I2C_SCL</text>
<text x="39.9" y="88.5">SCL</text>
<text x="139.3" y="85.9">Serial_RXD</text>
<text x="20" y="97.5">I2C_SDA</text>
<text x="39.9" y="96.3">SDA</text>
<text x="100" y="135.6">ELE11</text>
<text x="149.4" y="136.7">SPI_SSEL_0</text>
<text x="168.1" y="135.6">SSEL</text>
<text x="102.6" y="138.2">ELE10</text>
<text x="105.2" y="140.8">ELE9</text>
<text x="107.9" y="143.4">ELE8</text>
<text x="149.4" y="141.9">SPI_MOSI_0</text>
<text x="168.1" y="140.8">MOSI</text>
<text x="149.4" y="147.2">SPI_SCK_0</text>
<text x="168.1" y="146.1">SCK</text>
<text x="149.4" y="152.4">SPI_MISO_0</text>
<text x="168.1" y="151.2">MISO</text>
<text x="102.6" y="161.7">ELE6</text>
<text x="102.6" y="159.1">ELE7</text>
<text x="168.1" y="156.5">CD</text>
<text x="11.3" y="166">C_KEY_IRQ</text>
<text x="42.5" y="164.4">C_KEY_IRQ</text>
<text x="50.3" y="167">SCL</text>
<text x="102.6" y="167">ELE4</text>
<text x="102.6" y="164.4">ELE5</text>
<text x="50.3" y="169.6">SDA</text>
<text x="144.3" y="168.1">SDCARD_CD</text>
</g>
<g font-size="2.3" fill="#00f">
<text x="161" y="66.5" transform="rotate(-90 161 66.5)">TT L</text>
<text x="174.9" y="69.1" transform="rotate(-90 174.9 69.1)">RS232</text>
</g>
<g font-size="2" fill="#000080">
<text x="222.2" y="37.1">0</text>
<text x="222.2" y="42.3">0</text>
<text x="226.1" y="131.3">33K</text>
<text x="226.1" y="136.5">33K</text>
<text x="145.5" y="149.9">1K</text>
<text x="35.6" y="157.7">10K</text>
<text x="59.2" y="189.2">10K</text>
</g>
<g font-size="1.9">
<text x="27.5" y="2">5</text>
<text x="77.2" y="2">4</text>
<text x="126.9" y="2">3</text>
<text x="176.6" y="2">2</text>
<text x="226.3" y="2">1</text>
<text x=".8" y="29.8">D</text>
<text x="252" y="29.8">D</text>
<text x=".8" y="80.8">C</text>
<text x="252" y="80.8">C</text>
<text x=".8" y="131.8">B</text>
<text x="252" y="131.8">B</text>
<text x=".8" y="182.8">A</text>
<text x="252" y="182.8">A</text>
<text x="27.5" y="208.7">5</text>
<text x="77.2" y="208.7">4</text>
<text x="126.9" y="208.7">3</text>
<text x="176.6" y="208.7">2</text>
<text x="226.3" y="208.7">1</text>
</g>
</svg>
